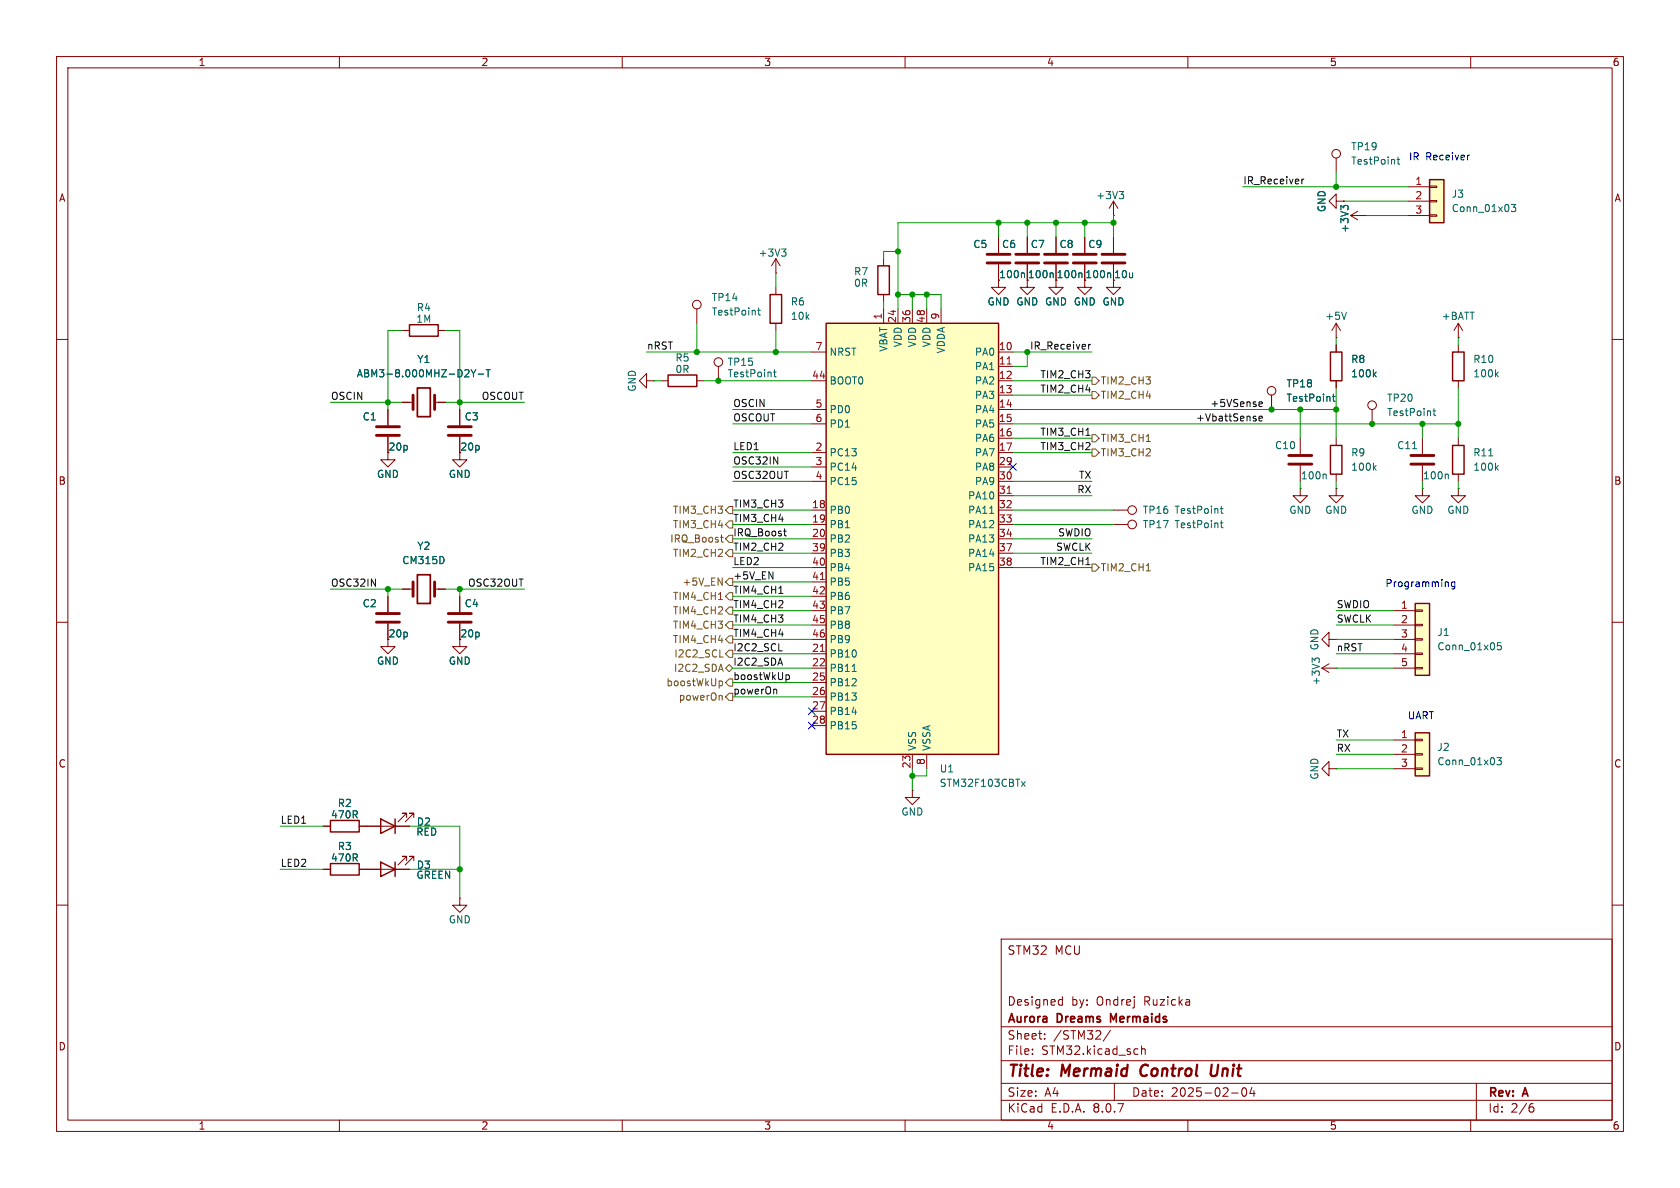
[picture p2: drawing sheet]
<svg xmlns="http://www.w3.org/2000/svg" width="297mm" height="210mm" viewBox="0 0 297 210" stroke-linecap="round" stroke-linejoin="round" font-family="sans-serif">
<g fill="none" stroke="#840000" stroke-width=".18">
<path d="M10 10h277v190h-277zM12 12h273v186h-273zM60 10v2M110 10v2M160 10v2M210 10v2M260 10v2M10 60h2M285 60h2M10 110h2M285 110h2M10 160h2"/>
<path d="M177 166h108v32h-108zM187.4 176.7l.4 .1M187.8 176.2v1.5M187.8 177.6l-.4 .1M285 160h2M60 198v2M110 198v2M160 198v2M177 194.5h108M177 191.5h108M177 187.5h108M177 181.5h108"/>
<path d="M182.5 186.3v.1M182.5 185.5v.1M184.7 183.6v.1M184.7 182.8v.1M196.3 182.1l-1.3 2M197 191.5v3M201.8 184.9v1.5M201.8 185.5l.2-.1 .4 .1 .1 .9M210 198v2M217.7 193.2h1.2M219.7 192.4l.2-.1a.81 .81 0 0 1 .6 .6 .81 .81 0 0 1-.3 .8l-.2 .1a.81 .81 0 0 1-.3-1.4zM221.3 192.2l-.3 1.1h.9"/>
<path d="M221.7 192.8v1M260 198v2M261 191.5v6.5M270.6 195.7h.4l.2 .3-.1 .5-.5 .1M271 195.1l-.4 .1"/>
</g>
<path d="M201.9 188.5a1.27 1.27 0 0 0 0 1.6M214.2 188.2l-.2 1.6 .2 .3a.66 .66 0 0 0 .8-.1" fill="none" stroke="#840000" stroke-width=".4"/>
<path d="M196.8 180.3l-.5-1.1v1.5" fill="none" stroke="#840000" stroke-width=".3"/>
<path d="M252.7 31.8h2.6v7.6h-2.6z" fill="#ffffc2"/>
<g fill="none" stroke="#840000" stroke-width=".18">
<path d="M248.9 33h3.8M248.9 35.6h3.8M248.9 38.1h3.8M252.7 38h1.3v.2h-1.3zM252.7 35.4h1.3v.3h-1.3zM252.7 32.9h1.3v.2h-1.3zM123.2 54.6v2.6M137.2 48.3h.1M137.2 45.7l-.8 1.3M137.2 45.7v2.6M137.2 50.8v1.3M137.2 57.2v1.2"/>
<path d="M137.2 45.7l.7 1.3M156.2 45.7v1.3M156.2 52.1v1.2M176.5 46.7v4.1h1.3l-1.3 1.3-1.2-1.3h1.2M176.5 41.9v2.8M181.6 46.7v4.1h1.3l-1.3 1.3-1.3-1.3h1.3M181.6 41.9v2.8M186.7 46.7v4.1h1.3l-1.3 1.3-1.3-1.3h1.3M186.7 41.9v2.8M68.6 77.2v4.1h1.2l-1.2 1.3-1.3-1.3h1.3M68.6 72.4v2.8M71.1 71.1h1.9"/>
<path d="M76.8 71.1h1.9M114.3 67.3v-1.3l-1.3 1.3 1.3 1.3v-1.3h1.3M115.6 67.3h.1M116.8 67.3h1.3M123.2 67.3h1.3M127 64.8v2.5M236.2 77.5v1.2M236.2 86.4v1.2h1.3l-1.3 1.3-1.3-1.3h1.3M236.2 86.4h.1M236.2 83.8v1.3M251.5 86.4v1.2h1.2l-1.2 1.3-1.3-1.3h1.3M251.5 86.4h.1"/>
<path d="M71.1 104.1h1.9M76.8 104.1h1.9M81.3 113v1.3h1.2l-1.2 1.3-1.3-1.3h1.3M57.1 146.1h1.3M63.5 146.1h8.9M64.8 153.7h7.6M71.9 152.1v-.7h-.8h.8l-1.5 1.5M71.9 144.5v-.7h-.8h.8l-1.5 1.5M73.2 152.1v-.7h-.8h.8l-1.6 1.5M73.2 144.5v-.7h-.8h.8l-1.6 1.5M81.3 158.8v1.2h1.2l-1.2 1.3-1.3-1.3h1.3M81.3 158.8h.1"/>
<circle cx="123.2" cy="53.8" r=".76"/>
<circle cx="127" cy="64" r=".76"/>
</g>
<path d="M252.7 31.8h2.6v7.6h-2.6zM136.1 52.1h2.1v5.1h-2.1zM155.2 47h2v5.1h-2zM118.1 66.3h5.1v2h-5.1zM235.2 78.7h2v5.1h-2zM58.4 145h5.1v2.1h-5.1zM67.3 152.4l2.5 1.3-2.5 1.2zM67.3 144.8l2.5 1.3-2.5 1.2zM69.8 144.8v2.5M69.8 152.4v2.5" fill="none" stroke="#840000" stroke-width=".25"/>
<g fill="none" stroke="#006464" stroke-width=".18">
<path d="M267.2 36.1h.8l-.5 .5 .4 .1v.6l-.2 .1-.5-.1M133.9 54.9h.5M134.1 54.4v1.1l.3 .2M138.2 44h.8l-.5 .5M138.7 44.5l.3 .2v.3l-.3 .3M180.9 48.2l.2 .2v.7M186 48.2l.2 .2v.7M191.1 48.2l.2 .2v.7M83.3 65.3l.4 .7M83.7 66v.6M84.1 65.3l-.4 .7M84.5 66.1h1"/>
<path d="M85.9 65.3h.8M86.3 65.3v1.3M136.7 65.8h.5M136.9 65.3v1.1l.3 .2M242.9 82.6l.4 .5M243.3 82.3l-.5 .5"/>
</g>
<path d="M73.8 68.6h2.3v5.1h-2.3zM73.8 101.6h2.3v5.1h-2.3z" fill="none" stroke="#840000" stroke-width=".3"/>
<path d="M174.5 46.5h4.1M174.5 45h4.1M179.6 46.5h4M179.6 45h4M184.7 46.5h4M184.7 45h4M66.5 77h4.1M66.5 75.4h4.1M73 69.9v2.5M76.8 69.9v2.5M73 102.9v2.5M76.8 102.9v2.5" fill="none" stroke="#840000" stroke-width=".51"/>
<path d="M146 57.2h30.5v76.2h-30.5z" fill="#ffffc2"/>
<path d="M146 57.2h30.5v76.2h-30.5zM235.2 62.2h2v5.1h-2zM58.4 152.7h5.1v2h-5.1z" fill="none" stroke="#840000" stroke-width=".25"/>
<g fill="none" stroke="#840000" stroke-width=".18">
<path d="M196.8 38.1h.1M196.8 35.6l-.7 1.2M196.8 35.6v2.5M196.8 35.6l.8 1.2M156.2 54.6v2.6M158.7 54.6v2.6M161.3 54.6v2.6M163.8 54.6v2.6M166.4 54.6v2.6M191.8 46.7v4.1h1.2l-1.2 1.3-1.3-1.3h1.3M191.8 41.9v2.8M196.8 46.7v4.1h1.3l-1.3 1.3-1.2-1.3h1.2"/>
<path d="M196.8 41.9v2.8M236.2 59.7h.1M236.2 57.2l-.7 1.2M236.2 57.2v2.5M236.2 57.2l.8 1.2M81.3 77.2v4.1h1.2l-1.2 1.3-1.3-1.3h1.3M81.3 72.4v2.8M143.5 62.2h2.5M143.5 67.3h2.5M143.5 72.4h2.5M143.5 74.9h2.5M176.5 62.2h2.6"/>
<path d="M176.5 64.8h2.6M176.5 67.3h2.6M176.5 69.9h2.6M176.5 72.4h2.6M176.5 74.9h2.6M176.5 77.5h2.6M224.8 69.9v2.5M229.9 77.5v2.8M236.2 61v1.2M236.2 67.3v1.3M242.6 72.4v2.5M143.5 80h2.5"/>
<path d="M143.5 90.2h2.5M143.5 92.7h2.5M143.5 95.3h2.5M143.5 82.6h2.5M143.5 85.1h2.5M143.5 97.8h2.5M176.5 80h2.6M176.5 90.2h2.6M176.5 92.7h2.6M176.5 95.3h2.6M176.5 82.6h2.6M176.5 85.1h2.6"/>
<path d="M176.5 87.6h2.6M176.5 97.8h2.6M196.8 90.2h2.6M196.8 92.7h2.6M229.9 86.4v1.2h1.2l-1.2 1.3-1.3-1.3h1.3M229.9 86.4h.1M229.9 82.3v2.8M257.8 86.4v1.2h1.3l-1.3 1.3-1.3-1.3h1.3M257.8 86.4h.1M81.3 105.4v2.8M81.3 110.2v2.8M143.5 115.6h2.5"/>
<path d="M143.5 118.1h2.5M143.5 100.3h2.5M143.5 102.9h2.5M143.5 105.4h2.5M143.5 108h2.5M143.5 110.5h2.5M143.5 113h2.5M176.5 100.3h2.6M233.7 118.1h2.5M233.7 118.1l1.2 .8M234.9 113v-1.2l-1.2 1.2 1.2 1.3v-1.3h1.3M234.9 117.3l-1.2 .8"/>
<path d="M236.2 118.1h.1M236.2 113h.1M143.5 120.7h2.5M143.5 123.2h2.5M143.5 125.7h2.5M143.5 128.3h2.5M161.3 139.7v1.3h1.3l-1.3 1.2-1.3-1.2h1.3M161.3 139.7h.1M161.3 133.4v2.5M163.8 133.4v2.5M234.9 135.9v-1.3l-1.2 1.3 1.2 1.3v-1.3h1.3M236.2 135.9h.1"/>
<path d="M57.1 153.7h1.3M63.5 153.7h1.3"/>
<circle cx="224.8" cy="69.1" r=".76"/>
<circle cx="242.6" cy="71.6" r=".76"/>
<circle cx="200.2" cy="90.2" r=".76"/>
<circle cx="200.2" cy="92.7" r=".76"/>
</g>
<path d="M178 64.4h.8M178 87.2h.8M145 115.2h.7M145 102.5h.7" fill="none" stroke="#a90000" stroke-width=".18"/>
<g fill="none" stroke="#006464" stroke-width=".18">
<path d="M197.9 33.9h.7l-.4 .4M198.4 34.3l.2 .3v.3l-.2 .2M196.2 48.2l.2 .2v.7M238 55.2l-.4 1.3M235.5 70.1h.5M235.7 69.7v1.1l.3 .1M242.9 66.1l.4 .5M243.3 65.8l-.5 .5M253.3 72.6h.5M253.5 72.2v1.1l.3 .2M175 90.7h.7M215.7 89.9h.5"/>
<path d="M215.7 92.4h.5M215.9 89.5v1.1l.3 .1M215.9 92v1.1l.3 .2M234.3 83.8l.2 .2v.7M150.6 118.7h.8M232.5 116.7l-.5-.4v.8M232.5 116.6l.2-.3h.3l.2 .3M180.6 138.2l.7 .8M181.3 138.2l-.7 .8"/>
</g>
<path d="M189.7 46.5h4.1M189.7 45h4.1M194.8 46.5h4.1M194.8 45h4.1M79.2 77h4.1M79.2 75.4h4.1M227.8 82h4.1M227.8 80.5h4.1M79.2 110h4.1M79.2 108.5h4.1" fill="none" stroke="#840000" stroke-width=".51"/>
<path d="M250.2 106.7h2.5v12.7h-2.5z" fill="#ffffc2"/>
<g fill="none" stroke="#840000" stroke-width=".18">
<path d="M71.1 58.4h1.3M77.5 58.4h1.2M257.8 59.7h.1M257.8 57.2v2.5M257.8 57.2l-.8 1.2M257.8 57.2l.8 1.2M257.8 61v1.2M257.8 67.3v1.3M257.8 77.5v1.2M257.8 83.8v1.3M246.4 108h3.8M246.4 110.5h3.8"/>
<path d="M246.4 113h3.8M246.4 115.6h3.8M246.4 118.1h3.8M250.2 118h1.3v.2h-1.3zM250.2 115.4h1.3v.3h-1.3zM250.2 112.9h1.3v.3h-1.3zM250.2 110.4h1.3v.2h-1.3zM250.2 107.8h1.3v.3h-1.3z"/>
</g>
<path d="M72.4 57.4h5.1v2h-5.1zM256.8 78.7h2v5.1h-2zM256.8 62.2h2v5.1h-2zM250.2 106.7h2.5v12.7h-2.5z" fill="none" stroke="#840000" stroke-width=".25"/>
<path d="M264.5 66.1l.4 .5M264.9 65.8l-.5 .5M263.2 80.6h.7M264.5 82.6l.4 .5M264.9 82.3l-.5 .5M265.4 113.6h-.6l-.1 .6 .2-.1 .4 .1 .1 .1v.5l-.2 .1-.5-.1" fill="none" stroke="#006464" stroke-width=".18"/>
<path d="M250.2 129.5h2.5v7.7h-2.5z" fill="#ffffc2"/>
<g fill="none" stroke="#840000" stroke-width=".18">
<path d="M236.2 35.6v-1.3l-1.3 1.3 1.3 1.2v-1.2h1.3M236.2 27.9v2.6M237.5 35.6h.1M238.8 38.1l1.2 .8M238.8 38.1h2.5M240 37.3l-1.2 .8M241.3 38.1h.1M176.5 41.9v2.8M176.5 46.7v2.8M181.6 41.9v2.8M181.6 46.7v2.8M186.7 41.9v2.8"/>
<path d="M186.7 46.7v2.8M191.8 41.9v2.8M191.8 46.7v2.8M196.8 41.9v2.8M196.8 46.7v2.8M68.6 72.4v2.8M68.6 77.2v2.8M71.1 71.1h1.3M77.5 71.1h1.2M81.3 72.4v2.8M81.3 77.2v2.8M224.8 69.9v2.5"/>
<path d="M236.2 61v1.2M236.2 67.3v1.3M251.5 77.5v2.8M251.5 82.3v2.8M68.6 110.2v4.1h1.2l-1.2 1.3-1.3-1.3h1.3M68.6 105.4v2.8M71.1 104.1h1.3M77.5 104.1h1.2M81.3 105.4v2.8M81.3 110.2v2.8M246.4 130.8h3.8M246.4 133.4h3.8"/>
<path d="M246.4 135.9h3.8M250.2 135.8h1.3v.2h-1.3zM250.2 133.2h1.3v.3h-1.3zM250.2 130.7h1.3v.2h-1.3zM57.1 153.7h1.3M57.1 146.1h1.3M63.5 153.7h3.8M63.5 146.1h3.8M69.8 153.7h2.6M69.8 146.1h2.6"/>
<circle cx="236.2" cy="27.2" r=".76"/>
</g>
<path d="M250.2 129.5h2.5v7.7h-2.5z" fill="none" stroke="#840000" stroke-width=".25"/>
<g fill="none" stroke="#006464" stroke-width=".18">
<path d="M237.5 36.7l-.4-.4v.8M237.5 36.6l.3-.3h.3l.2 .3M247 28.2h.5M247.2 27.8v1l.3 .2M180.9 48.2l.2 .2v.7M186 48.2l.2 .2v.7M191.1 48.2l.2 .2v.7M196.2 48.2l.2 .2v.7M83.3 65.3l.4 .7M83.7 66v.6M84.1 65.3l-.4 .7M84.5 66.1h1"/>
<path d="M85.9 65.3h.8M86.3 65.3v1.3M235.5 70.1h.5M235.7 69.7v1.1l.3 .1M242.9 66.1l.4 .5M243.3 65.8l-.5 .5M249.7 79.3h.7M255.9 83.8l.1 .2v.7M264.6 133.9h.8l-.4 .5 .4 .1v.6l-.2 .1-.6-.1"/>
</g>
<path d="M249.4 82h4.1M249.4 80.5h4.1M66.5 110h4.1M66.5 108.5h4.1" fill="none" stroke="#840000" stroke-width=".51"/>
<g fill="none" stroke="#725600" stroke-width=".18">
<path d="M193 66.7h.7l.6 .6-.6 .6h-.7zM193 69.2h.7l.6 .7-.6 .6h-.7zM193 76.8h.7l.6 .7-.6 .6h-.7zM193 79.4h.7l.6 .6-.6 .6h-.7zM202.6 78h.8M127.4 95h.5M127.6 95.6l.3 .2M128.9 94.6h.6v1.3h-.6l-.6-.6zM128.9 92.1h.6v1.2h-.6l-.6-.6zM128.9 89.5h.6v1.3h-.6l-.6-.6zM128.9 97.2h.6v1.2h-.6l-.6-.6zM193 99.7h.7l.6 .6-.6 .7h-.7z"/>
<path d="M127 106h.7M127.3 116.1h.6M128.3 118.1l.6-.6 .6 .6-.6 .6zM128.9 114.9h.6v1.3h-.6l-.6-.6zM128.9 112.4h.6v1.3h-.6l-.6-.7zM128.9 104.8h.6v1.2h-.6l-.6-.6zM128.9 109.9h.6v1.2h-.6l-.6-.6zM128.9 102.2h.6v1.3h-.6l-.6-.6zM128.9 107.3h.6v1.3h-.6l-.6-.6zM202.6 100.9h.8M127.3 120.4h.3l.1 .2v.5l-.4 .1M127.5 122.9l.2 .2v.7"/>
<path d="M128.9 120h.6v1.3h-.6l-.6-.6zM128.9 122.6h.6v1.2h-.6l-.6-.6z"/>
</g>
<g fill="none" stroke="#0f0f0f" stroke-width=".18">
<path d="M230.2 31.7v.8M230.5 31.7l-.3 .2M192 77h.7M192.5 60.9v.8M192.8 60.9l-.3 .2M222 74.1v.3M222.6 74l.6-.1-.1-.3h-.3l-.2 .2v.6h.5M222.6 71.8h.5M222.6 71.1l.4-.1 .2 .3-.6 .2M138.5 93.9h.5M138.8 94.7h.2M192 99.8h.7"/>
<path d="M137.7 115.1h.6M137.7 104.9h.7M139.1 119.3l.3 .1 .2 .1-.1 .5-.4 .1M137.1 121.8l.2 .2v.7"/>
</g>
<path d="M259.8 27.4l-.2 .1M255.9 102.9l.1 .1v.7M257.2 102.9v1l-.2 .2h-.4M257.2 102.9h-.4l-.2 .2 .1 .5h.5" fill="none" stroke="#0000c2" stroke-width=".18"/>
<g fill="none" stroke="#009600" stroke-width=".18">
<path d="M176.5 39.4v2.5M181.6 39.4v2.5M186.7 39.4v2.5M191.8 39.4v2.5M196.8 38.1v3.8M196.8 39.4h-38.1v15.2M219.7 33h29.2M236.2 30.5v2.5M237.5 35.6h11.4M241.3 38.1h7.6M71.1 58.4h-2.5v14M78.7 58.4h2.6v14"/>
<path d="M123.2 57.2v5M137.2 48.3v2.5M137.2 58.4v3.8M156.2 53.3v1.3M158.7 52.1h7.7v2.5M158.7 44.5h-2.5v1.2M161.3 52.1v2.5M163.8 52.1v2.5M236.2 59.7v1.3M257.8 59.7v1.3M58.4 71.1h12.7M78.7 71.1h14"/>
<path d="M114.3 62.2h29.2M115.6 67.3h1.2M124.5 67.3h19M129.5 74.9h14M129.5 72.4h14M179.1 62.2h13.9M179.1 74.9h78.7M179.1 72.4h57.1M179.1 67.3h13.9M179.1 69.9h13.9M179.1 77.5h13.9M181.6 62.2v2.6h-2.5"/>
<path d="M229.9 72.4v5.1M236.2 68.6v8.9M251.5 74.9v2.6M257.8 68.6v8.9M129.5 82.6h14M129.5 80h14M129.5 85.1h14M129.5 97.8h14M129.5 92.7h14M129.5 90.2h14M129.5 95.3h14M179.1 80h13.9"/>
<path d="M179.1 85.1h13.9M179.1 97.8h13.9M179.1 92.7h17.7M179.1 90.2h17.7M179.1 95.3h13.9M179.1 87.6h13.9M229.9 85.1v1.3M236.2 85.1v1.3M251.5 85.1v1.3M257.8 85.1v1.3M58.4 104.1h12.7M68.6 104.1v1.3"/>
<path d="M78.7 104.1h14M81.3 104.1v1.3M129.5 100.3h14M129.5 105.4h14M129.5 110.5h14M129.5 102.9h14M129.5 108h14M129.5 113h14M129.5 118.1h14M129.5 115.6h14M179.1 100.3h13.9M236.2 110.5h10.2"/>
<path d="M236.2 108h10.2M236.2 113h10.2M236.2 118.1h10.2M236.2 115.6h10.2M129.5 120.7h14M129.5 123.2h14M161.3 135.9v3.8M163.8 135.9v1.3h-2.5M236.2 135.9h10.2M236.2 133.4h10.2M236.2 130.8h10.2M49.5 146.1h7.6"/>
<path d="M49.5 153.7h7.6M72.4 146.1h8.9v12.7M72.4 153.7h8.9"/>
</g>
<path d="M178.5 81.9l1.2 1.3M179.7 81.9l-1.2 1.3M142.9 127.7l1.2 1.2M142.9 125.1l1.2 1.2M144.1 127.7l-1.2 1.2M144.1 125.1l-1.2 1.2" fill="none" stroke="#000084" stroke-width=".18"/>
<g fill="#009600" stroke="#009600" stroke-width=".18">
<circle cx="137.2" cy="62.2" r=".46"/>
<circle cx="158.7" cy="52.1" r=".46"/>
<circle cx="161.3" cy="52.1" r=".46"/>
<circle cx="127" cy="67.3" r=".46"/>
<circle cx="123.2" cy="62.2" r=".46"/>
<circle cx="158.7" cy="44.5" r=".46"/>
<circle cx="196.8" cy="39.4" r=".46"/>
<circle cx="224.8" cy="72.4" r=".46"/>
<circle cx="236.2" cy="33" r=".46"/>
<circle cx="229.9" cy="72.4" r=".46"/>
<circle cx="68.6" cy="104.1" r=".46"/>
<circle cx="68.6" cy="71.1" r=".46"/>
<circle cx="81.3" cy="71.1" r=".46"/>
<circle cx="81.3" cy="153.7" r=".46"/>
<circle cx="81.3" cy="104.1" r=".46"/>
<circle cx="176.5" cy="39.4" r=".46"/>
<circle cx="163.8" cy="52.1" r=".46"/>
<circle cx="186.7" cy="39.4" r=".46"/>
<circle cx="191.8" cy="39.4" r=".46"/>
<circle cx="181.6" cy="62.2" r=".46"/>
<circle cx="181.6" cy="39.4" r=".46"/>
<circle cx="161.3" cy="137.2" r=".46"/>
<circle cx="257.8" cy="74.9" r=".46"/>
<circle cx="251.5" cy="74.9" r=".46"/>
<circle cx="242.6" cy="74.9" r=".46"/>
<circle cx="236.2" cy="72.4" r=".46"/>
</g>
<g font-size="2.8" fill="#840000">
<text x="178" y="190.9">Title:</text>
<text x="187.7" y="190.9">Mermaid</text>
<text x="202.5" y="190.9">Control</text>
<text x="215.6" y="190.9">Unit</text>
</g>
<g font-size="2.1" fill="#840000">
<text x="178" y="169">STM32</text>
<text x="186.4" y="169">MCU</text>
<text x="178" y="178">Designed</text>
<text x="189.4" y="178">by:</text>
<text x="193.9" y="178">Ondrej</text>
<text x="202.4" y="178">Ruzicka</text>
<text x="178" y="184">Sheet:</text>
<text x="178" y="181.2">Aurora</text>
<text x="186.2" y="184">/STM32/</text>
<text x="187" y="181.2">Dreams</text>
<text x="197" y="181.2">Mermaids</text>
<text x="178" y="186.7">File:</text>
<text x="184.1" y="186.7">STM32.kicad_sch</text>
<text x="178" y="196.9">KiCad</text>
<text x="178" y="194.1">Size:</text>
<text x="184.7" y="194.1">A4</text>
<text x="185.7" y="196.9">E.D.A.</text>
<text x="193.3" y="196.9">8.0.7</text>
<text x="200" y="194.1">Date:</text>
<text x="207" y="194.1">2025-02-04</text>
<text x="263" y="194.3">Rev:</text>
<text x="263" y="196.9">Id:</text>
<text x="267.1" y="196.9">2/6</text>
<text x="269.4" y="194.3">A</text>
</g>
<g font-size="1.8" fill="#840000">
<text x="35" y="11.9">1</text>
<text x="85" y="11.9">2</text>
<text x="135" y="11.9">3</text>
<text x="185" y="11.9">4</text>
<text x="235" y="11.9">5</text>
<text x="285" y="11.9">6</text>
<text x="10.3" y="35.9">A</text>
<text x="285.3" y="35.9">A</text>
<text x="186.7" y="49.4">100n</text>
<text x="10.3" y="85.9">B</text>
<text x="285.3" y="85.9">B</text>
<text x="68.6" y="112.9">20p</text>
<text x="81.3" y="112.9">20p</text>
<text x="10.3" y="135.9">C</text>
<text x="285.3" y="135.9">C</text>
<text x="10.3" y="185.9">D</text>
<text x="285.3" y="185.9">D</text>
<text x="35" y="199.9">1</text>
<text x="85" y="199.9">2</text>
<text x="135" y="199.9">3</text>
<text x="185" y="199.9">4</text>
<text x="235" y="199.9">5</text>
<text x="285" y="199.9">6</text>
</g>
<g font-size="1.8" fill="#006464">
<text x="238.8" y="29.3">TestPoint</text>
<text x="238.8" y="26.8">TP19</text>
<text x="193.7" y="35.4">+3V3</text>
<text x="256.5" y="35.2">J3</text>
<text x="234.5" y="37.6" transform="rotate(-90 234.5 37.6)">GND</text>
<text x="238.6" y="41.2" transform="rotate(-90 238.6 41.2)">+3V3</text>
<text x="256.5" y="37.7">Conn_01x03</text>
<text x="134" y="45.6">+3V3</text>
<text x="172" y="44">C5</text>
<text x="177" y="44">C6</text>
<text x="182.1" y="44">C7</text>
<text x="187.2" y="44">C8</text>
<text x="192.3" y="44">C9</text>
<text x="125.7" y="53.4">TP14</text>
<text x="150.9" y="48.9">R7</text>
<text x="150.9" y="50.9">0R</text>
<text x="176.5" y="49.4">100n</text>
<text x="181.6" y="49.4">100n</text>
<text x="191.8" y="49.4">100n</text>
<text x="196.9" y="49.4">10u</text>
<text x="73.5" y="57.3">1M</text>
<text x="73.6" y="55.2">R4</text>
<text x="125.7" y="56">TestPoint</text>
<text x="139.7" y="54.2">R6</text>
<text x="139.7" y="56.7">10k</text>
<text x="174.5" y="54.2">GND GND GND GND GND</text>
<text x="234.2" y="56.7">+5V</text>
<text x="254.8" y="56.7">+BATT</text>
<text x="73.7" y="64.4">Y1</text>
<text x="119.3" y="64.1">R5</text>
<text x="128.5" y="64.9">TP15</text>
<text x="146.6" y="63.1">NRST</text>
<text x="157.1" y="62.3" transform="rotate(-90 157.1 62.3)">VBAT</text>
<text x="159.6" y="61.5" transform="rotate(-90 159.6 61.5)">VDD</text>
<text x="162.2" y="61.5" transform="rotate(-90 162.2 61.5)">VDD</text>
<text x="164.7" y="61.5" transform="rotate(-90 164.7 61.5)">VDD</text>
<text x="167.2" y="62.6" transform="rotate(-90 167.2 62.6)">VDDA</text>
<text x="172.3" y="63.1">PA0</text>
<text x="172.3" y="65.6">PA1</text>
<text x="238.8" y="64.4">R8</text>
<text x="260.4" y="64.4">R10</text>
<text x="63" y="66.9">ABM3-8.000MHZ-D2Y-T</text>
<text x="112.6" y="69.3" transform="rotate(-90 112.6 69.3)">GND</text>
<text x="119.3" y="66.1">0R</text>
<text x="128.5" y="66.9">TestPoint</text>
<text x="146.6" y="68.2">BOOT0</text>
<text x="172.3" y="68.2">PA2</text>
<text x="172.3" y="70.7">PA3</text>
<text x="227.3" y="71.2">TestPoint</text>
<text x="227.3" y="68.7">TP18</text>
<text x="238.8" y="66.9">100k</text>
<text x="245.1" y="71.2">TP20</text>
<text x="260.4" y="66.9">100k</text>
<text x="64" y="74.5">C1</text>
<text x="82.1" y="74.5">C3</text>
<text x="146.6" y="73.3">PD0</text>
<text x="146.6" y="75.8">PD1</text>
<text x="172.3" y="73.3">PA4</text>
<text x="172.3" y="75.8">PA5</text>
<text x="245.1" y="73.8">TestPoint</text>
<text x="68.6" y="79.9">20p</text>
<text x="81.3" y="79.9">20p</text>
<text x="146.6" y="80.9">PC13</text>
<text x="146.6" y="83.4">PC14</text>
<text x="172.3" y="78.3">PA6</text>
<text x="172.3" y="80.9">PA7</text>
<text x="172.3" y="83.4">PA8</text>
<text x="225.3" y="79.6">C10</text>
<text x="238.8" y="80.9">R9</text>
<text x="238.8" y="83.4">100k</text>
<text x="246.9" y="79.6">C11</text>
<text x="260.4" y="80.9">R11</text>
<text x="260.4" y="83.4">100k</text>
<text x="66.5" y="84.7">GND</text>
<text x="79.2" y="84.7">GND</text>
<text x="146.6" y="86">PC15</text>
<text x="171" y="88.5">PA10</text>
<text x="172.3" y="86">PA9</text>
<text x="229.9" y="84.9">100n</text>
<text x="251.5" y="84.9">100n</text>
<text x="146.6" y="91">PB0</text>
<text x="146.6" y="93.6">PB1</text>
<text x="171" y="91">PA11</text>
<text x="171" y="93.6">PA12</text>
<text x="201.9" y="91">TP16</text>
<text x="201.9" y="93.6">TP17</text>
<text x="207.5" y="91">TestPoint</text>
<text x="207.5" y="93.6">TestPoint</text>
<text x="227.8" y="91">GND</text>
<text x="234.2" y="91">GND</text>
<text x="249.4" y="91">GND</text>
<text x="255.8" y="91">GND</text>
<text x="71" y="99.9">CM315D</text>
<text x="73.7" y="97.4">Y2</text>
<text x="146.6" y="96.1">PB2</text>
<text x="146.6" y="98.7">PB3</text>
<text x="146.6" y="101.2">PB4</text>
<text x="171" y="96.1">PA13</text>
<text x="171" y="98.7">PA14</text>
<text x="171" y="101.2">PA15</text>
<text x="64" y="107.5">C2</text>
<text x="82.1" y="107.5">C4</text>
<text x="146.6" y="103.7">PB5</text>
<text x="146.6" y="106.3">PB6</text>
<text x="146.6" y="108.8">PB7</text>
<text x="146.6" y="111.4">PB8</text>
<text x="146.6" y="113.9">PB9</text>
<text x="254" y="112.6">J1</text>
<text x="66.5" y="117.7">GND</text>
<text x="79.2" y="117.7">GND</text>
<text x="146.6" y="116.4">PB10</text>
<text x="146.6" y="119">PB11</text>
<text x="233.3" y="115.1" transform="rotate(-90 233.3 115.1)">GND</text>
<text x="254" y="115.2">Conn_01x05</text>
<text x="146.6" y="121.5">PB12</text>
<text x="146.6" y="124.1">PB13</text>
<text x="233.5" y="121.3" transform="rotate(-90 233.5 121.3)">+3V3</text>
<text x="146.6" y="126.6">PB14</text>
<text x="146.6" y="129.1">PB15</text>
<text x="162.2" y="132.8" transform="rotate(-90 162.2 132.8)">VSS</text>
<text x="164.7" y="132.8" transform="rotate(-90 164.7 132.8)">VSSA</text>
<text x="166" y="136.8">U1</text>
<text x="233.3" y="137.9" transform="rotate(-90 233.3 137.9)">GND</text>
<text x="254" y="132.9">J2</text>
<text x="254" y="135.5">Conn_01x03</text>
<text x="59.6" y="142.8">R2</text>
<text x="166" y="139.3">STM32F103CBTx</text>
<text x="58.4" y="144.9">470R</text>
<text x="73.5" y="147.9">RED</text>
<text x="73.6" y="146.2">D2</text>
<text x="159.3" y="144.4">GND</text>
<text x="58.4" y="152.5">470R</text>
<text x="59.6" y="150.5">R3</text>
<text x="73.5" y="155.5">GREEN</text>
<text x="73.6" y="153.8">D3</text>
<text x="79.2" y="163.4">GND</text>
</g>
<g font-size="1.8" fill="#0000c2">
<text x="249" y="28.6">IR</text>
<text x="252" y="28.6">Receiver</text>
<text x="244.8" y="104">Programming</text>
<text x="248.8" y="127.4">UART</text>
</g>
<g font-size="1.8" fill="#0f0f0f">
<text x="219.7" y="32.7">IR_Receiver</text>
<text x="114.3" y="61.9">nRST</text>
<text x="182" y="61.9">IR_Receiver</text>
<text x="58.4" y="70.8">OSCIN</text>
<text x="85.1" y="70.8">OSCOUT</text>
<text x="183.8" y="67">TIM2_CH3</text>
<text x="183.8" y="69.5">TIM2_CH4</text>
<text x="129.5" y="74.6">OSCOUT</text>
<text x="129.5" y="72">OSCIN</text>
<text x="183.8" y="77.1">TIM3_CH1</text>
<text x="211.3" y="74.6">+VbattSense</text>
<text x="213.9" y="72">+5VSense</text>
<text x="129.5" y="82.2">OSC32IN</text>
<text x="129.5" y="79.7">LED1</text>
<text x="183.8" y="79.7">TIM3_CH2</text>
<text x="129.5" y="89.8">TIM3_CH3</text>
<text x="129.5" y="84.7">OSC32OUT</text>
<text x="190.4" y="87.3">RX</text>
<text x="190.7" y="84.7">TX</text>
<text x="129.5" y="94.9">IRQ_Boost</text>
<text x="129.5" y="92.4">TIM3_CH4</text>
<text x="187" y="94.9">SWDIO</text>
<text x="129.5" y="97.4">TIM2_CH2</text>
<text x="129.5" y="100">LED2</text>
<text x="183.8" y="100">TIM2_CH1</text>
<text x="186.6" y="97.4">SWCLK</text>
<text x="58.4" y="103.8">OSC32IN</text>
<text x="82.6" y="103.8">OSC32OUT</text>
<text x="129.5" y="102.5">+5V_EN</text>
<text x="129.5" y="107.6">TIM4_CH2</text>
<text x="129.5" y="105.1">TIM4_CH1</text>
<text x="236.2" y="107.6">SWDIO</text>
<text x="129.5" y="110.1">TIM4_CH3</text>
<text x="129.5" y="112.7">TIM4_CH4</text>
<text x="236.2" y="110.1">SWCLK</text>
<text x="129.5" y="115.2">I2C2_SCL</text>
<text x="129.5" y="117.8">I2C2_SDA</text>
<text x="236.2" y="115.2">nRST</text>
<text x="129.5" y="122.8">powerOn</text>
<text x="129.5" y="120.3">boostWkUp</text>
<text x="236.2" y="130.5">TX</text>
<text x="236.2" y="133">RX</text>
<text x="49.5" y="145.7">LED1</text>
<text x="49.5" y="153.3">LED2</text>
</g>
<g font-size="1.8" fill="#a90000">
<text x="250.1" y="32.8">1</text>
<text x="250.1" y="35.3">2</text>
<text x="250.1" y="37.8">3</text>
<text x="156" y="56.6" transform="rotate(-90 156 56.6)">1</text>
<text x="158.5" y="57.2" transform="rotate(-90 158.5 57.2)">24</text>
<text x="161" y="57.2" transform="rotate(-90 161 57.2)">36</text>
<text x="163.6" y="57.2" transform="rotate(-90 163.6 57.2)">48</text>
<text x="166.1" y="56.6" transform="rotate(-90 166.1 56.6)">9</text>
<text x="144.1" y="62">7</text>
<text x="176.5" y="62">10</text>
<text x="176.5" y="64.5">11</text>
<text x="143.5" y="67.1">44</text>
<text x="176.5" y="67.1">12</text>
<text x="176.5" y="69.6">13</text>
<text x="144.1" y="72.1">5</text>
<text x="144.1" y="74.7">6</text>
<text x="176.5" y="72.1">14</text>
<text x="176.5" y="74.7">15</text>
<text x="176.5" y="77.2">16</text>
<text x="144.1" y="79.8">2</text>
<text x="144.1" y="82.3">3</text>
<text x="176.5" y="79.8">17</text>
<text x="176.5" y="82.3">29</text>
<text x="143.5" y="89.9">18</text>
<text x="144.1" y="84.8">4</text>
<text x="176.5" y="84.8">30</text>
<text x="176.5" y="87.4">31</text>
<text x="176.5" y="89.9">32</text>
<text x="143.5" y="92.5">19</text>
<text x="143.5" y="95">20</text>
<text x="176.5" y="92.5">33</text>
<text x="176.5" y="95">34</text>
<text x="143.5" y="97.5">39</text>
<text x="143.5" y="100.1">40</text>
<text x="176.5" y="97.5">37</text>
<text x="176.5" y="100.1">38</text>
<text x="143.5" y="102.6">41</text>
<text x="143.5" y="105.2">42</text>
<text x="143.5" y="107.7">43</text>
<text x="247.6" y="107.7">1</text>
<text x="143.5" y="110.2">45</text>
<text x="143.5" y="112.8">46</text>
<text x="247.6" y="110.2">2</text>
<text x="247.6" y="112.8">3</text>
<text x="143.5" y="115.3">21</text>
<text x="143.5" y="117.9">22</text>
<text x="247.6" y="115.3">4</text>
<text x="247.6" y="117.9">5</text>
<text x="143.5" y="120.4">25</text>
<text x="143.5" y="122.9">26</text>
<text x="143.5" y="125.5">27</text>
<text x="143.5" y="128">28</text>
<text x="247.6" y="130.6">1</text>
<text x="161" y="135.9" transform="rotate(-90 161 135.9)">23</text>
<text x="163.6" y="135.3" transform="rotate(-90 163.6 135.3)">8</text>
<text x="247.6" y="133.1">2</text>
<text x="247.6" y="135.6">3</text>
</g>
<g font-size="1.8" fill="#725600">
<text x="194.5" y="68.2">TIM2_CH3</text>
<text x="194.5" y="70.7">TIM2_CH4</text>
<text x="194.5" y="78.3">TIM3_CH1</text>
<text x="194.5" y="80.9">TIM3_CH2</text>
<text x="118.9" y="93.6">TIM3_CH4</text>
<text x="118.9" y="91">TIM3_CH3</text>
<text x="118.4" y="96.1">IRQ_Boost</text>
<text x="118.9" y="98.7">TIM2_CH2</text>
<text x="194.5" y="101.2">TIM2_CH1</text>
<text x="118.9" y="106.3">TIM4_CH1</text>
<text x="120.6" y="103.7">+5V_EN</text>
<text x="118.9" y="113.9">TIM4_CH4</text>
<text x="118.9" y="111.4">TIM4_CH3</text>
<text x="118.9" y="108.8">TIM4_CH2</text>
<text x="119" y="119">I2C2_SDA</text>
<text x="119.1" y="116.4">I2C2_SCL</text>
<text x="117.7" y="121.5">boostWkUp</text>
<text x="119.9" y="124.1">powerOn</text>
</g>
</svg>
